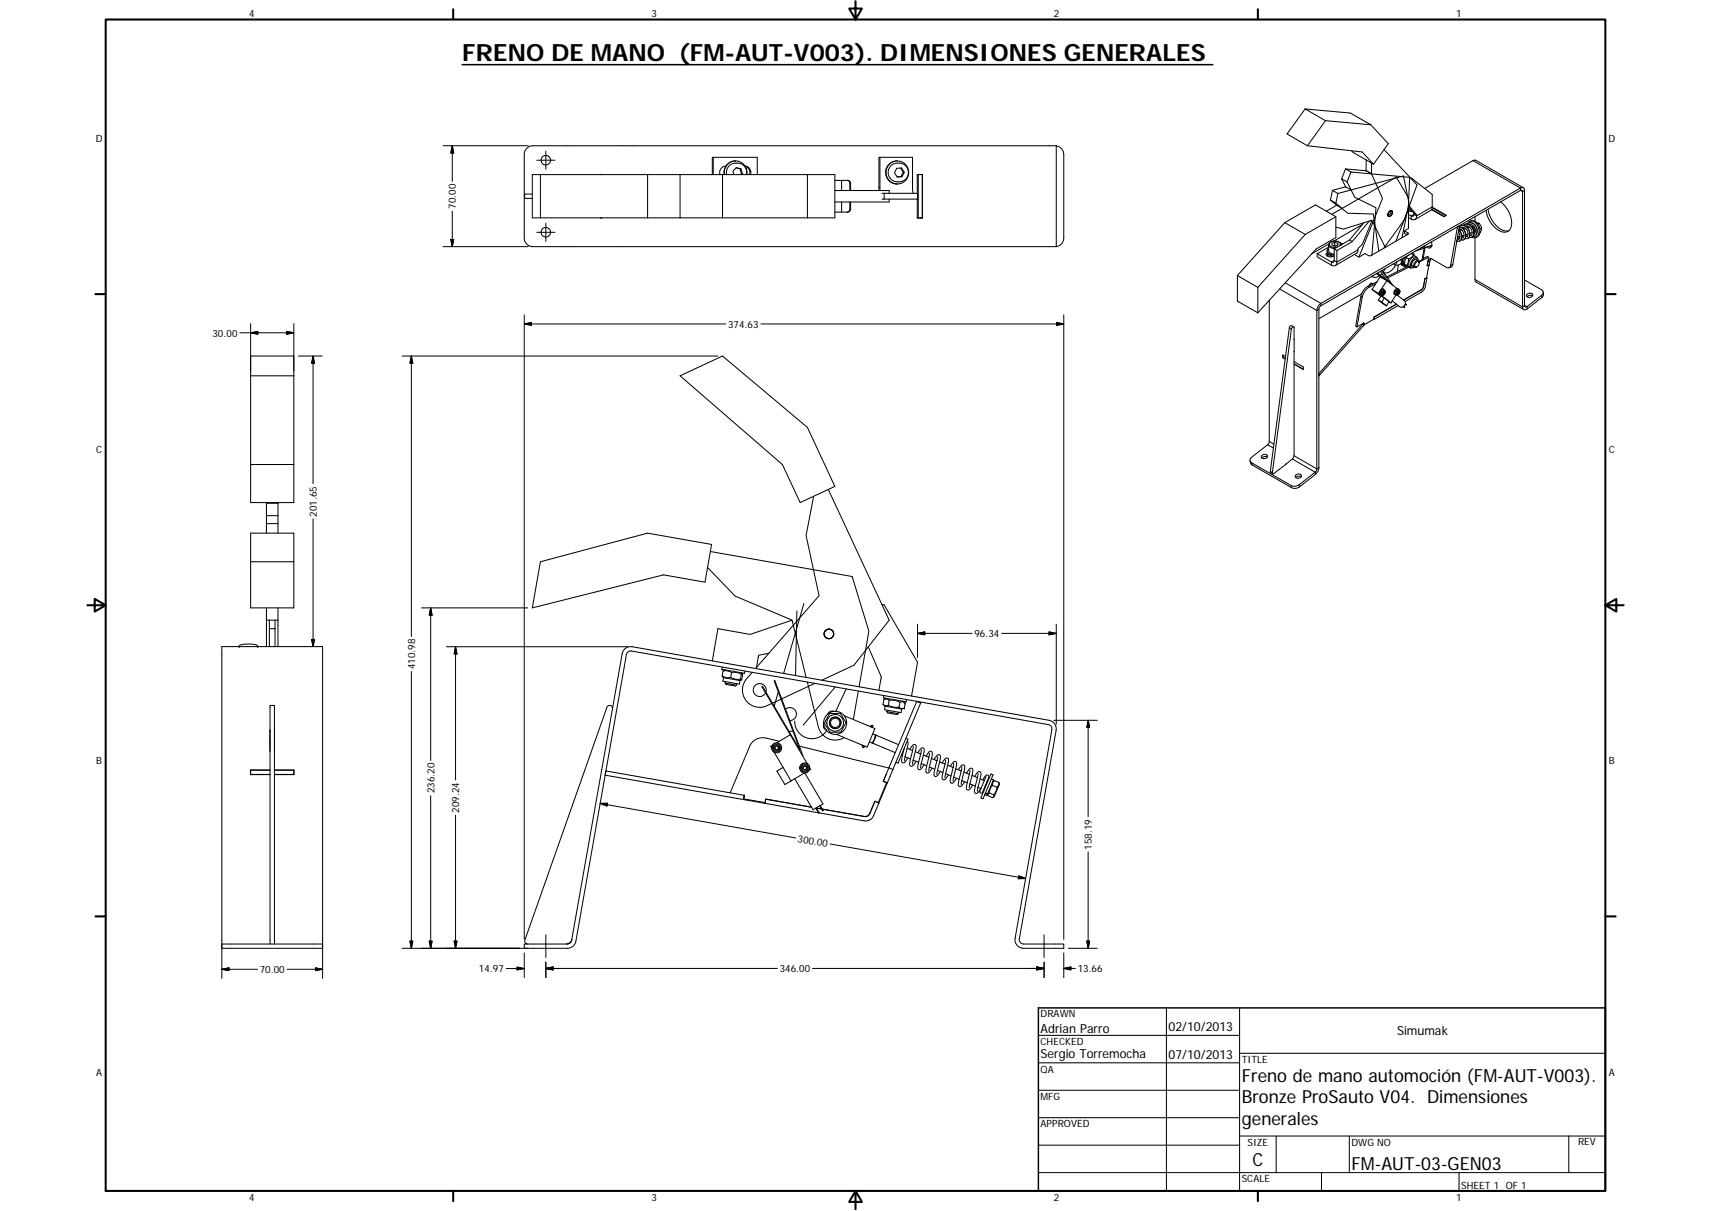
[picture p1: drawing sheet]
<svg xmlns="http://www.w3.org/2000/svg" width="594mm" height="420mm" viewBox="0 0 594 420" stroke-linecap="round" stroke-linejoin="round" font-family="sans-serif">
<g fill="none" stroke="#000" stroke-width=".36">
<path d="M453.2 37.8l-6.3 8.7 7.1 4.1M453.2 37.8l7 4.1M453.2 37.8l15.7 1.4 7 4.1M247.6 54.6h-.3v6M247.6 54.6v6M247.6 54.6h15.3v6M252 57.6a2.21 2.21 0 0 0-2 3M255.4 55.8a4 4 0 0 0-4 4.8M255.6 58.3l1.4 .3M257 58.6h.3M257 58.6l.5 1.6M258.7 57.6a2.27 2.27 0 0 1 1.9 3"/>
<path d="M258.8 57.7a2.28 2.28 0 0 1 1.5 2.9M305.5 54.6h11.3v10.8l.4 1.7M305.5 54.6h-.3v11.5M305.5 54.6l.1 11.5M309.2 57.6a3.5 3.5 0 0 1 4.4-.7 3.5 3.5 0 0 1 1.6 4.2 3.5 3.5 0 0 1-4.2 1.9 3.5 3.5 0 0 1-2.6-3.8zM311.3 58.4l1.7-.1 1 1.5-.8 1.5-1.7 .1-.9-1.5zM311.6 55.8a4 4 0 0 0-4.1 4 4 4 0 0 0 4.1 4M312.7 58.3l.9 1.5M313.6 59.8h.4M313.6 59.8l-.7 1.5M366.7 50.6h-181.7a3 3 0 0 0-3 3v29a3 3 0 0 0 3 3h181.7M366.7 50.6v35"/>
<path d="M366.7 50.6a2.96 2.96 0 0 1 2.7 3v29a2.98 2.98 0 0 1-2.7 3M454 50.6l19 2.1 3.9 4.3M460.2 41.9l15.7 1.4M460.2 41.9l-6.2 8.7M467.2 58.6l-1.4 3.4M467.2 58.6l7.1 .6M467.2 58.6l1.9 1.1M469.1 59.7l20.4 1.8-.5 11.1-4.4 11.1M469.1 59.7l-1.4 3.4M469.3 52.3l.5 .6 7.1 4.1M474.3 59.2l1.9 1.1M474.4 55.5l-.1 3.7"/>
<path d="M475.9 43.3l6.1 6.5-5.1 7.2M476.2 56.6v3.7M480.6 51.9l11.4 12.3-4.4 12.1-7.1 9.8M182.2 68.8h.1M182.2 68.8h2.6M184.8 67.3h-2.6v1.5M184.8 60.6h105.1v15h-105.1zM187.6 60.6v15M208.6 60.6h.3M208.6 75.6h.3M224.8 60.6v15M236.1 60.6v15"/>
<path d="M250.9 60.6v15M251.6 60.6a4 4 0 0 1 3.8-4.8 4 4 0 0 1 3.9 4.8M252.3 60.6a3.5 3.5 0 0 1 3.5-4 3.5 3.5 0 0 1 3.4 4M257.5 60.2l-.4 .4M257.5 60.2h.3M257.8 60.2l-.5-1.6-1.7-.4-1.1 1.2 .3 1.2M257.8 60.2l-.3 .4M280.3 60.6v15M289.9 62.6h4.4l.7 .2 .3 .6v2.7M289.9 66.1h18.8v1M292.2 62.6v3.5M292.2 70.1v3.5"/>
<path d="M294.1 62.6l.6 .2 .4 .6v2.7M295.1 70.1v2.7l-.4 .6-.6 .2M295.3 70.1v2.7l-.5 .7-4.9 .1M306.2 67.1h12.4v2h-12.4M307 67.1v2M308.7 69.1v1h-18.8M312.9 61.3h.3M312.9 61.3l-1.4 .1M318.5 60.6h.3v15h-.3M318.5 67.1v-6.6h1.8v15.1h-1.8v-6.5M318.8 60.6h1.4v15h-1.4M319.7 60.5v.1"/>
<path d="M319.7 75.6h.1M320 60.5v.1M320 75.6h.1M446.1 77.2l-16.5 18.4M446.1 77.2l7.1 4.1M462 69.4l2.1 1.8-3.6 2.1M462 69.4l1.8 1.1M462.4 74.4l22.4-13 4.2 7.2v10.7M462.6 66l-.6 3.4M462.6 66l1.9 1.1M463.8 75.2l-7.1-4.1-10.6 6.1M463.8 78.8l2.7 .7 9.8-3.1 4.7 9.4"/>
<path d="M463.8 75.2v7.2l-6.9 4-20.2 22.1M463.8 75.2l-10.6 6.1M463.8 70.5l4.1 3.5 9 .3 1.8 12.8M464.5 67.1l22.8-6.1 1.9 9.5-2.4 12M464.5 67.1l-.7 3.4M465.8 62l1.4 2.8-4.6 1.2M465.8 62l1.9 1.1M467.7 63.1l2.7 5.3 7.4 3.7-1.5 16.4M473 77.9l-9.9 5.7M473.5 77.3l-4.9 6-5.4 3.1M475.4 76.7l-5.9 7.1-5.3 3.1M476.2 60.3l3.8 8.6-8.2 20.3"/>
<path d="M482.4 73.5a.64 .64 0 0 1 .9-.3 .64 .64 0 0 1 0 1 .74 .74 0 0 1-.5 .8 .74 .74 0 0 1-.9-.5zM482.4 73.4a.63 .63 0 0 1 1-.1 .63 .63 0 0 1-.1 1 .72 .72 0 0 1-.6 .8 .72 .72 0 0 1-.8-.6zM482.4 73.4a.64 .64 0 0 1 1-.1 .64 .64 0 0 1-.1 1 .75 .75 0 0 1-.5 .8 .75 .75 0 0 1-.9-.4zM482.9 73.1l-.2 1-.8 .7M489 73.2l1.4 .2M489 72.8l1 .2M489 72.4l.8 .2M489.2 71.9l1.7 2.1M489.3 71.5l2.6 3M489.5 61.5l.8 .5M490.3 62l7 5.5v4.6l-.3 .6-5.7 3.5M490.3 62l-.2 .1"/>
<path d="M490.9 74v.4a.57 .57 0 0 1-.2 .6 .57 .57 0 0 1-.7-.1l-1-.5M490.9 74l1 .5M491.9 74.5a1.23 1.23 0 0 1-.4 1.5 1.23 1.23 0 0 1-1.5 0l-1-.5M497.1 72.6l4.4 2.5M497.3 72.1l4.7 2.7M497.3 71.9l4.9 2.8-.9 .5-4.2-2.5M506.5 79.7a2.43 2.43 0 0 1 .3 4h-.9M506.6 78.4l.1 .1M506.6 79.3a2.17 2.17 0 0 1 1.3 3.3h-.3M506.7 78.6a3 3 0 0 1 2 4.1M506.7 78.5l-2.3 13.3-.5 .8-.9 .3M506.7 78.5l-.7 .2-2.3 13.3a.92 .92 0 0 1-1.4 .8l-5.1-2.9a.91 .91 0 0 0-1.4 .8l-.3 1.5"/>
<path d="M506.7 78.5a2.68 2.68 0 0 1 2.9 .6 2.68 2.68 0 0 1 .7 2.8 1.2 1.2 0 0 1-1.6 .9M506.9 79.4l-.2 .4M507.3 79.6v.2M507.4 78.9a2.05 2.05 0 0 1 2 1 2.05 2.05 0 0 1-.2 2.3l-.2-.1M507.5 79.8l-.7 .2M507.5 78.9v.1M508 78.2a2.62 2.62 0 0 1 3 .3 2.62 2.62 0 0 1 .7 2.9 1.17 1.17 0 0 1-1.6 .9M508.3 78.9l-.2 .5M508.7 79.2v.2M508.8 78.4a2.12 2.12 0 0 1 2 1.1 2.12 2.12 0 0 1-.1 2.2h-.3M508.9 79.3l-.7 .2M508.9 78.4v.1"/>
<path d="M509.7 78.5l-.2 .4M510.2 78a2.01 2.01 0 0 1 1.9 1.2 2.01 2.01 0 0 1-.4 2.2M510.3 78.9l-.7 .2M510.5 76.7a3 3 0 0 1 3.4 3.9 1.88 1.88 0 0 1-1.6 1.8M510.9 78.6a1.14 1.14 0 0 1 1.1 .7 1.14 1.14 0 0 1-.2 1.2M511.2 78.5l-.1 .2M511.4 78.6v.1M511.5 78.6v.1M511.6 78.7h-.6a1.17 1.17 0 0 1 .8 1.6M512.1 75.2v1.6M512.9 77.4l.7 .1M513.6 77.5l.8 1.6"/>
<path d="M513.6 77.5l-.5 .1M513.8 79.3l.6-.2-.6 1.7M516.7 72.6a9 9 0 0 0 6.1 7.5l1.1-.1M521.1 70.1a8.9 8.9 0 0 1 3.4 9.1 2.76 2.76 0 0 1-4.5 .5 10.4 10.4 0 0 1-4-6.7M528.9 65.2l-16.8-9.7-17.4 9.9M429.6 95.6v8.9l7.1 4M429.6 95.6l7.1 4.1M436.7 99.7v8.8M453.2 81.3l-16.5 18.4M460.8 87a1.96 1.96 0 0 0 2.4 1.9M460.9 87.7a.83 .83 0 0 0-.3 1 .83 .83 0 0 0 1 .4l1.4-.2M461.3 86a1.24 1.24 0 0 0-.4 1.4 1.24 1.24 0 0 0 1.2 .9l1.1 .2"/>
<path d="M461.3 85.7l-4 2.3M461.4 84.6l-6 3.5M461.5 88.4l-.7 .4M462 88.6l.4 .5M462.1 88.7v.2M462.5 84.5l.9-.4 1 .3 .1 .7-1 .3-1-.3zM463.2 86.4v4a.58 .58 0 0 1-.2 .6 .58 .58 0 0 1-.7-.1l-5-2.9M463.2 86.4l1 .5M463.4 85.2l.4 .1M463.4 85.2l-.2 .1M463.4 84.1v1.1M464.2 86.9v4a1.16 1.16 0 0 1-.6 1.2 1.16 1.16 0 0 1-1.3-.1l-5-2.9v-1.1"/>
<path d="M464.4 84.4v.7M465.2 84.2l.9 .5M465.6 85h.1M465.6 85a2.41 2.41 0 0 0-2.1-1.4 2.41 2.41 0 0 0-2.2 1.4v2a1.73 1.73 0 0 0 1.9 1.2M468.6 83.3l.9 .5M473.1 84.7l-1.6 1.6-.4 1.5-7.5 4.3M476.3 95.9l.4 .2M476.6 98.5a.82 .82 0 0 0-1.2 .6M477.6 98.5l-2.5 1.3a5.7 5.7 0 0 0-2.1 3.3l-1.8 10.3 2.3-1.3M478 94.9l1.8 1.5M478.1 97.8l-3.7 1.9-1.1 1.2-.6 1.2-2 11.1 .5 .2M478.1 94.8l2.8 2.2"/>
<path d="M478.9 95.7a2 2 0 0 1-2.5 .1M479.2 94.2l2.2 3M479.7 93.9l3.3 4.5-4.7-3.7M479.8 96.4l1.1 .6M479.8 96.4l-.6-.4-2.8 4.4M479.8 95l-.6 .5M479.9 93.8l3.7 5.1M480.8 96.4l-.2 .1M480.9 93.2l-.6 1.2M480.9 97l.6 .4M481.1 96.8h-.1M481.5 97.4l-2 3"/>
<path d="M481.5 97.4l3.6 2.7M485 90.8a4.5 4.5 0 0 1-4.4 3.8h-.2M485.5 91.9l-.3 2.3M486.3 90.1l.4 .3M486.5 91.5a1.95 1.95 0 0 1-2.7 0M486.8 89.9l-.3 1.8 .7 .5M487 91.6a.45 .45 0 0 0 0 .5 .45 .45 0 0 0 .5 .1M487 91.5v.1M487.2 89.6a1.92 1.92 0 0 0 .7 2.8M487.6 80.1l1.3 .8v.3l-13 7.5h-.6l-1.3-.7M487.6 80.9l1 .6M487.7 91.7l.8 .4"/>
<path d="M487.7 91.7l2 1.3M487.9 89.2a2.27 2.27 0 0 0 .1 3.3h.8M488.2 89.4l.9 .5M488.2 89.4l-.5 2.3M488.5 92.5l-7 3.6M488.5 92.1l1.2 .9M489.1 89.9l-.6 2.2M489.2 88.5l-1 .9M489.2 92.7l-7.4 3.7M490 88l.8 .5M490 92.8l-.3 .2M490.5 87.8l.5 .8"/>
<path d="M490.6 90a.96 .96 0 0 1 1.1-.6 .96 .96 0 0 1 .7 1l-.7-.4a1.52 1.52 0 0 0-1.3 2.4l.7 .4a.95 .95 0 0 1-1.2-.1 .95 .95 0 0 1-.1-1.3zM490.8 88.5l-1.7 1.4M490.8 88.5l1.2 1M491.8 90.9a.6 .6 0 0 1 .9 .1 .6 .6 0 0 1-.1 .8 .7 .7 0 0 1-.6 .9 .7 .7 0 0 1-.8-.6zM492.1 89.5a1.91 1.91 0 0 0-2.9 1.7v1l.9 .7M492.7 91.3a.71 .71 0 0 0-.5-.9 .71 .71 0 0 0-.8 .5 1.1 1.1 0 0 0 0 1.9l.6-.2M494.1 85.6v.2l-.9 .3M494.5 85.4l.3 .2-.2 .5-3 1M494.8 96.6l-.6 3.1-.3 .6-6.5 3.8 6.3-3.8 .6-1zM495.4 96.4v.1M495.4 96.5l-.7 .1M495.4 96.5l-.5 2.8a2.98 2.98 0 0 1-1.3 2l-5.7 3.3"/>
<path d="M496.1 85.5l.7 .4M496.1 89.3l-3.4 1.6M496.1 89.3l-.5-.3-1.4 .7M496.1 89.3l-.6 2.9M496.1 92h.1M496.1 92l-.6 .2M496.1 92l-.8 4.5-.5 .1M496.8 89.7l-.6 2.2-.7 .3M497 83.9a1.22 1.22 0 0 1 .1 1.6 1.22 1.22 0 0 1-1.5 .4l-.2-.2M497.1 85.2l-.4 .1M497.1 85.2l-2.3 .6-.7 4.2-1.5 .6M506.2 81.9v1.1l-.4 .8"/>
<path d="M506.3 82.2l.4 .6M506.4 80.5l.5 1.8-.2 .6-.5 .1M506.9 82l-.7 .3M507.7 81.8l.4 .6M508.3 81.6l-.7 .2M508.7 82.7l-.5 .5h-.9M509.1 81.3l.4 .6M509.7 81.1l-.7 .3M511.1 80.7l-.7 .2M511.5 81.9a1.28 1.28 0 0 0 1.4-1.7 2.34 2.34 0 0 0-.9-2.4 2.34 2.34 0 0 0-2.5-.1 1.8 1.8 0 0 1 1.7-1.1 1.8 1.8 0 0 1 1.6 1.3 2.89 2.89 0 0 1-.9 4.6l-.9-.2M511.8 80.5h.1M511.9 80.3h.1"/>
<path d="M512 80.2v.1M512.1 80.2l-.3 .2M512.1 82.5l.2 15.1 16.8 9.8M529.3 97.1l5.9 3.4a1.07 1.07 0 0 1 .1 1.9l-5.1 4a.47 .47 0 0 1-.6 .2 .47 .47 0 0 1-.3-.5v-40a.85 .85 0 0 0-.4-.9 .85 .85 0 0 0-1 .1l-69.2 40a3.1 3.1 0 0 0-1.5 2.4v55.2l-.6 .9-5.5 4.4a2.7 2.7 0 0 1-2.8 .2l-13.7-7.8a1.08 1.08 0 0 1 0-1.9l5.5-4.4 .6-.9v-49.3M449.2 113.4l-.9-.4-.6 .7-6.6 49.9v.3l.8 .5M449.3 117.8v-4.3a.57 .57 0 0 0-.7 0 .57 .57 0 0 0-.2 .7l-6.6 50.1 .4 .1 2-1.5M449.3 117.8v4.1M449.3 117.8h.1M472.8 102l-14.9 8.6M473.5 112.1v.8M473.5 112.1l-15.6 17.5M473.5 112.9l-15.6 17.5"/>
<path d="M473.5 112.7v.1M476.4 100.4l2.3 1.4M476.4 100.4l3 2.4M477 110.8h.1M477.1 110l7.8-4.5-7.8 4.5v.8M477.1 110.7l-3.6 2.1M478.6 104.1l2.8 2M478.6 104.1l1.2 .7M478.7 101.8l.2 .1M478.9 101.5l-.2 .3M479.2 102l.3 .2M479.2 102l.5 .4"/>
<path d="M479.4 101l.4 .2M479.4 101l-.2 1M479.5 102.2l.5 .4M479.5 102.4l3.5 2.7M479.7 102.4l.3 .2M479.8 104.8l1.6 1.3M479.8 101.2l-.3 1M480.1 101.3a.49 .49 0 0 1 .8-.1 .49 .49 0 0 1-.2 .8 .48 .48 0 0 1-.8 .3 .48 .48 0 0 1 .1-.8zM480.3 101.4l.1-.1a.36 .36 0 0 1 .2 .5 .36 .36 0 0 1-.6 0zM480.3 101.4l.1-.1a.29 .29 0 0 1 .2 .5 .29 .29 0 0 1-.5 0zM480.4 102h.1M480.4 100.4a1.24 1.24 0 0 0-1.3 .6 1.24 1.24 0 0 0 .1 1.4"/>
<path d="M480.5 100.6l-.3-.1-.8 .5M480.5 100.6a1.09 1.09 0 0 1 .4 1.2 1.09 1.09 0 0 1-.9 .8M480.5 100.6l-.7 .6M480.6 100.7a.73 .73 0 0 0-.8-.4 .73 .73 0 0 0-.6 .7 .73 .73 0 0 0-.3 .9 .73 .73 0 0 0 .8 .5M480.6 103.4l-1.1-.7-.9 1.4M480.6 103.4l-.8 1.4M480.6 103.4l1.7 1.3M480.7 101.5h.1M482.3 104.7l-.9 1.4M482.3 104.7l.7 .4M484.3 101.9l.5 .4M484.3 101.9l.3 .2"/>
<path d="M484.6 100.9l-.3 1M484.6 100.9l.3 .2M484.6 102.1l.5 .3M484.8 102.3l.3 .1M484.8 102.2l-1.8 2.9M484.9 101.1l-.3 1M485.2 102.4l2.4 1.9a1.36 1.36 0 0 1 .1 1.7 1.36 1.36 0 0 1-1.7 .4l-2.6-2M485.2 101.2a.45 .45 0 0 1 .7-.2 .45 .45 0 0 1 0 .7 .55 .55 0 0 1-.5 .6 .55 .55 0 0 1-.6-.5 .55 .55 0 0 1 .4-.6zM485.4 101.2l.2-.1a.39 .39 0 0 1 .2 .6 .39 .39 0 0 1-.7 0zM485.5 106l-8.4 4.8M485.5 101.9h.1M485.5 100.2a1.26 1.26 0 0 0-1.3 .6 1.26 1.26 0 0 0 .1 1.4"/>
<path d="M485.6 100.5l.1 .1M485.6 100.5l-.7 .6M485.6 100.5l-.3-.2-.7 .6M485.7 100.6a1.1 1.1 0 0 1-.6 1.8M485.7 100.6a.73 .73 0 0 0-.8-.4 .73 .73 0 0 0-.6 .7 .73 .73 0 0 0-.3 .8 .73 .73 0 0 0 .8 .5M485.8 101.3v.1M487.2 106.4l.5 .3M487.3 106.4l.4 .3M487.4 106.3l.3 .4M487.9 105.6l.3 .2M487.9 105.5l.3 .3M487.9 105.4l.3 .4"/>
<path d="M530.2 102.2a1.05 1.05 0 0 1 1.1-.5 1.05 1.05 0 0 1 .8 .9 1.12 1.12 0 0 1-1.1 .6 1.12 1.12 0 0 1-1-.8zM532.1 102.7a1.38 1.38 0 0 0-1.9 .3M535.8 101.3l.1 1.1-.5 .8-5.1 3.9a.91 .91 0 0 1-1.1 .4 .91 .91 0 0 1-.5-1v-40l-.5-.5-69.7 40.2-.6 .9v55.2a3.2 3.2 0 0 1-1.1 2.3l-5.6 4.3a2.72 2.72 0 0 1-2.8 .3l-13.7-7.9-.5-.6-.2-.9M87 123.5h15v50.9h-15zM87 130.4h15M236.1 130.4l14.8-6.9 29.4 24.8 9.6 20.5-12.1 5.6-6.2-13.2zM445.4 124.1l.9 .4M445.5 124l.8 .5M445.5 123.2v.8M445.5 124l-.1 .1M446.4 123.7l-1-.5v.9M449.3 121.9v36l-.4 1.2-2.4 1.9"/>
<path d="M449.3 125.5l3.2 1.8v.9l-3.2-1.9M449.3 126.2l3.2 1.9M449.3 121.9h.1M438 158.1a1.07 1.07 0 0 1 1.2-.5 1.07 1.07 0 0 1 .8 1 1.12 1.12 0 0 1-1.1 .5 1.12 1.12 0 0 1-.9-.8zM440 158.6a1.36 1.36 0 0 0-1.9 .3M87 161.2h15M92.5 174.4v10.6M92.5 178.9h4M92.5 174.6h4M96.5 174.4v10.6M282.5 172.2l-2.6 13.6 4.5 20.9-22.1 25.2M287.6 169.8l21.1 45.4-12.2 15.6-11.2 5.2"/>
<path d="M444.2 162.9h.1M446.5 161h.1M446.5 161l-2.4 1.9M449.8 164.9a1.06 1.06 0 0 1 1.2-.5 1.06 1.06 0 0 1 .8 1 1.12 1.12 0 0 1-1.1 .6 1.12 1.12 0 0 1-1-.9zM451.8 165.4a1.42 1.42 0 0 0-1.9 .3M87 185h15v25.9h-15zM87 194.9h15M92.5 181.7h4M187.6 194.9l37.2-9.9 22.3 3.9-2.3 13.1-14.4-2.5-45.6 11.4zM245.7 196.9l9.6 9.9 19.7 8.4 4.9 19.8M246.6 191.3l49.3 8.7 5.8 19-3.4 19.3M92.5 215.2h4"/>
<path d="M92.5 210.9v13.4M93.5 218.1h2M93.5 215.2v9.1M95.5 215.2v9.1M96.5 210.9v13.4M275 215.2l-14.5 4.9-11.2-2-2 11.2M276.7 212l-.5 22.4M279.1 209.4l-7 24.3M306.2 209.7l.8 .2 11.6 19.9-2.1 11.7M83 224.3a3.2 3.2 0 0 1 3.3-.8 3.1 3.1 0 0 1 3.2 .8M217 225.1l1-.6 1.5-.1 144.8 25.5a3 3 0 0 1 2.4 3.5l-12.8 72.4a1.55 1.55 0 0 0 1.5 1.7h14v1.5h-14a2.97 2.97 0 0 1-2.9-3.5l12.7-72.4a1.51 1.51 0 0 0-1.2-1.7l-144.8-25.5a1.5 1.5 0 0 0-1.7 1.2l-17.5 99.4a2.97 2.97 0 0 1-3 2.5h-15v-1.5h15l.8-.2 .6-.7 17.6-99.8zM250.8 234.5l.4 .6"/>
<path d="M250.8 234.5l1.4 .6h1.5M250.8 231.4l-.2 .8 2.6 .5 5.3 .9 .1-.8M251.1 232.8l-.3 1.7M251.1 232.8h1.5l1.4 .5M251.2 235.1l5.7 1-.2 1.2-5.7-.9zM251.7 232.4l-.6 .4M251.8 237l3.9 .7M251.8 237l.3 .4 3.1 .6 .5-.3M251.9 236.5l-.1 .5M253.7 235.1l1.6 .5h1.8M254 233.3l2.2 .1 1.2 .5M254 233.3l-.3 1.8"/>
<path d="M255.8 237.2l-.1 .5M257.3 236l-.4 .1M257.4 233.4l.3 .3M257.4 233.9l-.3 1.7M257.4 233.9l.3-.2 .2 .3-.4 1.7-.2 .3-.2-.4M261.2 233.3l-1.9 2.2a6 6 0 0 0-.3 7.5 6 6 0 0 0 7.3 1.8l1.7-.7M267 226.6l-3.6 .8-.7 4.2M280.3 236.6l3.9 15.6a6 6 0 0 0 8.9 3.7M282.9 237.1l-11.5 5.4M290 238.3l-11.1 13.3M293.8 239l-3.6 7.8M298 239.8l-1.7 9.8"/>
<path d="M301.5 224.4l4.5 10.4-.8 4.7M93.7 253.5h.1M93.7 256.8h.1M93.7 256.3h.1M93.7 253.7h.1M93.8 258.1h-.1M93.8 253.3v7.4M93.8 257.5l-.1 .1M95.3 253.5h.1M95.3 258.1h.1M95.3 253.3v7.4M95.3 257.5v.1"/>
<path d="M95.3 256.8h.1M95.3 256.3h.1M95.3 253.7h.1M212.7 245.9a1 1 0 0 0-.8-1.1 1 1 0 0 0-1.2 .6l-28.5 80.8a1.03 1.03 0 0 0 1 1.3M265.9 240.1a2.25 2.25 0 0 0-2.3-3 2.25 2.25 0 0 0-1.6 3.5 2.25 2.25 0 0 0 3.8-.2M268.1 258.6l-.5 .3 .3 .5M268.9 258.1h.2a1.47 1.47 0 0 1 2 1.6 1.47 1.47 0 0 1-2.5 .8v-.2a1.44 1.44 0 0 1 .3-2.2zM270.2 240.1l-1.4 4.9M270.6 257.2l-4.6-1.1a4.9 4.9 0 0 0-5.7 2.9l-6.8 16.1M271.2 242.6l-3 1.4M272.7 246.1a2.26 2.26 0 0 1 3.7 .8 2.26 2.26 0 0 1-2.2 3.1M274.4 254.9l-9.8-16.6 .2-.1 13 22-9-23.9 .2-.1 9.7 26"/>
<path d="M274.4 254.9l5.8 10M274.4 254.9l-4.7 2.8M275.3 253.7h-1.3M275.9 250.2a6 6 0 0 0 4.3 5.9 6 6 0 0 0 6.8-2.6M276.9 258.7l.4 .1M277.6 258.9l31 7.6M286 251.2a1.53 1.53 0 0 0 .8 2.1M288 247.6l3.8-.1 1.2 1.9a1.44 1.44 0 0 1 .1 2.5l-1.1 2.1h-2.3a1.45 1.45 0 0 1-2.2-1.1l-1-1.5a1.34 1.34 0 0 1 .4-1.8zM289.5 246.8a1.52 1.52 0 0 0-2 .8M293.1 248.3l10.7 4.5-2.7 6.4-10.7-4.4M299.4 258.5l.2 .8M299.8 258.7l-.2 .6"/>
<path d="M300.2 258.8l-.3 .6-.3-.1M301.9 257.4l.8 .3M302.1 252l.6-.3 .4 .1-.2 .6M302.7 251.7l-.2 .5M303 254.6l.9 .4M303.1 257.9l7.7 3.2M303.6 256.5l-.5 1.4-.4-.2zM303.9 255l.3 .1-.6 1.4zM304.2 255.1l7.8 3.3M306.6 244.4l.7 .6M306.6 244.4l.9 .4 .9-.1M306.9 241.3l-.2 .8 7.7 1.4h.2l.2-.8"/>
<path d="M306.9 242.6l1-.1 .8 .5M306.9 242.6l-.3 1.8M307.3 245l-.2 1.2 4.4 .8 1.4 .2 .1-1.2M307.3 245l5.7 1M307.8 242.3l-.9 .3M307.9 246.9l.6 .5 2.9 .5 .5-.3M307.9 246.9l4 .7M308 246.4l-.1 .5M308.4 244.7l1.8 .6h1.9M308.7 243l1.5-.1 2.3 .7M308.7 243l-.3 1.7M312 247.1l-.1 .5"/>
<path d="M312.1 245.3l.9 .5 1-.1M312.5 243.6l.9-.1 .9 .4M312.5 243.6l-.4 1.7M313.5 243.3l.8 .6M313.9 259.7l-.3 1.5a4.3 4.3 0 0 0-.3 3.4l.9-.2 1-1.4M314 245.7l-1 .3M314.3 243.9l-.3 1.8M314.5 256.2l.7 .4-3.4 8.2-.7-.3M315 259.6l1.9 .7M315 257.2a6.2 6.2 0 0 1-.5 4.3l-.5 2.5M315.9 260l.7-1.1a.81 .81 0 0 1 1.1-.6 .81 .81 0 0 1 .3 1.3l-1.2 5.6M317.1 259l-.4 1.9a8.9 8.9 0 0 0-.7 4.8l.5 .2 .5-.3 1-1.5"/>
<path d="M319.7 243.9l-9.7 23.1M319.7 243.9l-1.4-.5-9.4 22.5-.3 .5 1.4 .6M319.8 243.6l-.1 .3M87 267.4h.1M87 267.5h.1M87 268.7h6.8M93.8 267.1h-6.8v1.7h6.8M93.8 267.2h-6.8v1.6M95.3 267.1h6.8v1.7h-6.8M95.3 267.2h6.7v1.6M95.3 268.7h6.7M102 267.4h.1"/>
<path d="M102 267.5h.1M258.1 277.4l7.5 1.3M258.2 277.2l7.4 1.3 .2-1.2M258.4 275.9l-.3 1.5M258.4 275.9h.1M258.4 275.9l-48-8.4-.3 1.4 48 8.5M265.6 278.7l18.6 3.3M265.8 277.3l16 2.8M265.9 277.3l-.3 1.4M268.8 261l5.9 9.9M271.9 266.3l-2.2 1.2 2.8 4.7 2.2-1.3M278.6 265.1h.2a1.46 1.46 0 0 1 2.1 1.6 1.46 1.46 0 0 1-2.5 .7l-.1-.1a1.47 1.47 0 0 1 .3-2.2z"/>
<path d="M279.3 268.2l-4.6 2.7M279.4 268.2l6.3 10.7-3.4 2-6.4-10.7M281.2 266.5l.3 .4-.5 .3M284.8 279.5l1 1.7-.2 .1-1-1.7M305.2 278.6l-1.4-.6-2 4.7-.4 .4-.8 .3-15-2.7M306.7 271l1.4 .6M308.1 271.6l-4.8 11.4a3.1 3.1 0 0 1-3.3 1.8l-15.6-2.8M308.6 266.4l-1.9 4.7 1.1 .5-2.8 6.9-1.2-.5-1.7 4a1.98 1.98 0 0 1-2.2 1.3M310 267l-1.9 4.6M313 262l.3 .2M314.3 262.6l1.8 .8M314.3 262.6l-.1 .1"/>
<path d="M317.1 263.7l1.9 .8M317.1 263.8l-.1 .1M317.8 260.8l1.9 .8M318.7 261.2l.7-1.1a.8 .8 0 0 1 1.2-.6 .8 .8 0 0 1 .3 1.3l-1.3 5.5M319 264.5l-.3 1.2a.82 .82 0 0 0 .3 1.3 .82 .82 0 0 0 1.1-.6l.8-1.1M319.7 261.5l-.1 .1M319.8 265l2 .7M319.9 260.2l-.9 4.3M320.6 262l1.9 .6M321.5 262.3l.7-1a.81 .81 0 0 1 1.2-.6 .81 .81 0 0 1 .3 1.2l-1.3 5.6M322.7 266.1l1.9 .8M322.7 261.3l-.4 2.4a7.6 7.6 0 0 0-.7 4.3l.9 .1 1.2-1.6"/>
<path d="M322.7 266.1v.1M323.4 263.2l1.9 .7M324.3 263.5l.7-1.1a.82 .82 0 0 1 1.2-.5 .82 .82 0 0 1 .3 1.2l-1.2 5.6M325.3 263.8l-.1 .1M325.5 267.3l1.9 .8M325.5 262.5l-.4 2.4a7.4 7.4 0 0 0-.7 4.3l.4 .2 .5-.1 1.2-1.6M325.6 267.3l-.1 .1M326.2 264.3l1.9 .7M327.1 264.7l.8-1.1a.81 .81 0 0 1 1.1-.5 .81 .81 0 0 1 .3 1.2l-1.2 5.6M328.3 268.4l1.9 .8M328.4 263.7l-.5 2.3a6.8 6.8 0 0 0-.6 4.4h.8l1.2-1.6M328.4 268.5l-.1 .1"/>
<path d="M329.1 265.5l1.9 .6M329.9 265.9l.8-1.1a.8 .8 0 0 1 1.1-.6 .8 .8 0 0 1 .3 1.3l-1.2 5.5M331.1 269.8l1.9 .6M331.2 264.9l-.4 1.9a9.5 9.5 0 0 0-.7 4.8l.7 .1 1.3-1.7M331.8 266.7l1.9 .8M332.8 267l.7-1a.82 .82 0 0 1 1.1-.6 .82 .82 0 0 1 .3 1.2l-1.2 5.6M333.7 267.4h.1M334 270.8l1.8 .8M334 270.8l-.1 .1M334 266l-.5 2.4a6.7 6.7 0 0 0-.5 4.4h.7l1.2-1.6M334.7 267.9l1.9 .6M335.6 268.2l.7-1.1a.82 .82 0 0 1 1.1-.5 .82 .82 0 0 1 .3 1.2l-1.2 5.6"/>
<path d="M336.7 272.1l1.9 .7M336.8 267.2l-.5 2.4a7.4 7.4 0 0 0-.6 4.3l.8 .1 1.2-1.6M337.5 269l1.9 .8M338.4 269.4l.7-1.1a.81 .81 0 0 1 1.1-.6 .81 .81 0 0 1 .4 1.3l-1.3 5.6M339.4 269.7l-.1 .1M339.6 273.2l1 .4M339.6 268.4l-.5 2.3a6.8 6.8 0 0 0-.5 4.5l.5 .1 .4-.3 1.1-1.4M339.6 273.2l-.1 .1M340.3 270.2l1.5 .6M341.6 273.9l.2 .1M342.1 275.4l.8 .1M342.1 275.2l.9 .1"/>
<path d="M342.3 269.4l-1.9 4.8a.59 .59 0 0 0 .1 1 .59 .59 0 0 0 .8-.7l.9-2.2a4.5 4.5 0 0 0 .9-3.3l-.4-.2-.3 .2-1.2 1.6M342.7 271.3l.2 .1M342.9 275.5l-.2 .5-.8-.3M343 275.3v.6M343 275.3l-.1 .2M343.5 275.1l-.4 .4v.6l1.5 .7 .5-.5-.1-.5M343.5 275.1l1.5 .7M344 268.6l.8 .2-3.5 8.4-.7-.4zM344.2 270.3l.7 .3-1.9 4.7M344.6 272.5l-.8 1.2-.3 1.4M344.6 272.5l1.6 .6M345.3 270.8l-.5 .6-.2 1.1"/>
<path d="M345.3 270.8l-.6 .5M345.3 270.8l1.5 .7M346.2 273.1l-.5 1.7-.7 1M346.8 271.5a7.6 7.6 0 0 1-1.3 4.1l-.7 1M346.8 271.5l-.1 .9-.5 .7M283.4 280.3l1.1 1.7-.2 .1-1.1-1.7M283.5 280.4l1.7 .2M77 327.5h35v1.5h-35zM77 327.5v-103.2h35v103.2M93.8 327.5v-82.7h1.5v82.7M198.6 325.9a2.08 2.08 0 0 1-2 1.6M360.5 359.2h69.9"/>
<path d="M405 349.7v63.5M430.4 349.7v63.5M360.5 368.7h69.9M360.5 378.3h69.9M430.4 365.4h127M360.5 387.8h69.9M360.5 397.3h69.9M430.4 394.1h127M443.1 394.1v12.7M468.5 394.1v12.7M544.7 394.1v12.7M360.5 406.8h196.9"/>
<path d="M458.8 406.8v6.4M506.6 406.8v6.4"/>
<circle cx="189.5" cy="55.6" r="1.66"/>
<circle cx="311.5" cy="59.8" r="4"/>
<circle cx="189.5" cy="80.6" r="1.66"/>
<circle cx="485.4" cy="101.5" r=".32"/>
<circle cx="287.8" cy="219.9" r="1.64"/>
<circle cx="287.8" cy="219.9" r="1.65"/>
<circle cx="287.8" cy="219.9" r="1.66"/>
<circle cx="269.6" cy="259.5" r=".74"/>
<circle cx="269.6" cy="259.5" r="1.12"/>
<circle cx="269.6" cy="259.5" r=".6"/>
<circle cx="269.7" cy="259.5" r="1.76"/>
<circle cx="290" cy="250.8" r="2"/>
<circle cx="290" cy="250.8" r="1.62"/>
<circle cx="290" cy="250.8" r="4"/>
<circle cx="290" cy="250.8" r="2.9"/>
<circle cx="279.4" cy="266.4" r=".75"/>
<circle cx="279.4" cy="266.4" r="1.13"/>
<circle cx="279.4" cy="266.4" r=".59"/>
<circle cx="279.4" cy="266.4" r="1.74"/>
</g>
<g fill="#000">
<circle cx="497.1" cy="85.2" r=".18"/>
<circle cx="473.5" cy="112.1" r=".18"/>
<circle cx="83" cy="224.3" r=".18"/>
<circle cx="89.5" cy="224.3" r=".18"/>
<circle cx="314" cy="245.7" r=".18"/>
<circle cx="314.3" cy="243.9" r=".18"/>
<circle cx="258.4" cy="275.9" r=".18"/>
</g>
<g fill="none" stroke="#000" stroke-width=".35">
<path d="M153.9 50.6h29.5M157 50.6v12.3M157 50.6l.5 2.5h-1zM186.3 55.6h6.4M189.5 52.4v6.4M474.3 59.2l1.9 1.1M511.4 55.7l16.5 9.6v.8l.8 .4 .6-.4M157 73.2v12.4M189.5 77.4v6.4M464.1 71.2l1.9 1.1M467.2 64.8l1.9 1.1M476.1 76.5l.1 .3"/>
<path d="M476.7 77.1l-.5-.3-3.1 7.9M489 79.3l-1.4 .8v.8M497.3 71.8l-5.4 3.1-1-.5-.9 .5v1.1M506.5 79.8a2.52 2.52 0 0 1 .2 3.9M506.7 78.6a2.78 2.78 0 0 1 1.4 4.6M507.3 78.2a2.79 2.79 0 0 1 2.6 1.5 2.79 2.79 0 0 1-.3 3l-.1 .1M508.7 77.8a2.78 2.78 0 0 1 2.6 1.5 2.78 2.78 0 0 1-.3 3l-.1 .1M510.1 77.3a2.64 2.64 0 0 1 2.6 1.8 2.64 2.64 0 0 1-.9 3M153.9 85.6h29.5M156.5 83.1h1l-.5 2.5zM186.3 80.6h6.4M446.3 98.1l12.4 7.2v.8"/>
<path d="M460.9 87.7v1M461.3 85a1.93 1.93 0 0 0 2.2 1.2M465.2 85.2a1.08 1.08 0 0 0-.1-1.1 1.08 1.08 0 0 0-1.1-.4 1.61 1.61 0 0 0-2.4 1.4 2.55 2.55 0 0 0 2.7 .6M465.6 85h.1M471.5 86.7l-7.3 4.2-1-.5-.9 .5v1.1M474 88l-2.2 1.2-1.5-.9M475 99.3l.4 .3M476.4 98.4a.85 .85 0 0 0-1 .7M486.5 91.3l.5 .3M488.8 80.8v.5M491.7 90a1.52 1.52 0 0 0-1.3 2.4M493.9 85.7v.2"/>
<path d="M494 85.9l.5 .2-.8 4.2M494.2 99.5h.1M496.5 90.5l-.7 .2M504.4 91.8l-.7 .2M506.1 82.3l-.3 1.4M512.1 97l16.6 9.5 .6-.4M83.2 115.5h18.8M87 115.5l2.5-.5v1zM87 112.3v16.5M99.5 115l2.5 .5-2.5 .5zM102 112.3v16.5M182 109.2v216.7"/>
<path d="M182 112.4l2.5-.5v1zM182 112.4h70M264.2 112.4h105.2M366.8 111.9l2.6 .5-2.6 .5zM369.4 109.2v216.7M444.3 100.3l12.9 7.4 .7-.4M447.7 113.7l.7 .5M472.5 102.9l.5 .2M480.7 101.5a.33 .33 0 0 0-.6 .1 .33 .33 0 0 0 .3 .4M485.8 101.3a.32 .32 0 0 0-.6 .1 .32 .32 0 0 0 .3 .5M493.5 100.5h.1M529.3 105.9l.9 .5 .1 .7"/>
<path d="M535.3 102.4l.1 .8M103.6 123.5h8.3M108.7 123.5v44.4M108.7 123.5l.5 2.5h-1zM139.7 123.5h109.6M142.8 123.5v97.3M142.8 123.5l.5 2.5h-1zM440.1 154.3l2 1.1M440.7 153.2l1.6 .9M448.7 159.3l7.9 4.5 .2 .8M449.3 158.1l7.9 4.6 .7-.4M434.6 160.6l.1 .7"/>
<path d="M441.1 163.6l.7 .4M448.3 168.4l.1 .8M451.1 168.2l.1 .7M108.7 180v44.3M146.4 210.9h36.8M149.5 210.9l.5 2.5h-1zM149.5 210.9v53M318.6 219.8l2.5-.6v1.1zM318.6 219.8h18.9M318.6 216.6v11.6M347.8 219.8h18.9M364.2 219.2l2.5 .6-2.5 .5z"/>
<path d="M366.7 216.6v34.7M108.2 221.8h1l-.5 2.5zM142.8 233v96M155 224.4h62.9M158.2 224.4v46.2M158.2 224.4l.5 2.5h-1zM365.9 249.9h15.1M377.8 249.9v33.5M377.8 249.9l.5 2.5h-.9zM149.5 276.1v52.9M208.4 278.7h2.5l-.1 1zM208.4 278.7l67.9 12"/>
<path d="M158.2 282.8v46.2M288.2 292.8l67.9 12M377.8 295.6v33.4M353.8 303.9l2.3 .9-2.5 .1zM77 336.3l2.5-.5v1zM77 327.9v11.6M89.4 336.3h-12.4M99.6 336.3h12.4M109.5 335.8l2.5 .5-2.5 .5zM112 327.9v11.6M139.7 329h43.7M142.3 326.5h1l-.5 2.5z"/>
<path d="M149 326.5h1l-.5 2.5zM157.7 326.5h1l-.5 2.5zM175.7 336h6.3M179.5 335.5l2.5 .5-2.5 .5zM182 330.6v8.6M189.5 333.8v5.4M189.5 336l2.5-.5v1zM189.5 336h80.4M189.5 324.4v7.8M282.1 336h80.4M360 335.5l2.5 .5-2.5 .5zM362.5 333.8v5.4"/>
<path d="M362.5 324.4v7.8M369.4 330.6v8.6M369.4 336l2.4-.5v1zM369.4 336h4M370.9 329h10.1M377.4 326.5h.9l-.5 2.5z"/>
</g>
<g fill="none" stroke="#000" stroke-width=".71">
<path d="M36.7 6.8h520.7v406.4h-520.7zM157.3 3.2v3.6M297 .4v6.4l-2.2-3.8h4.5l-2.3 3.8M436.7 3.2v3.6M33.1 102h3.6M557.4 102h3.6M30.3 210h6.4l-3.8-2.2v4.4l3.8-2.2M557.4 210l3.8 2.2v-4.4l-3.8 2.2h6.3M33.1 317.9h3.6M557.4 317.9h3.6M157.3 413.2v3.6M297 413.2l2.3 3.8h-4.5l2.2-3.8v6.3"/>
<path d="M436.7 413.2v3.6"/>
</g>
<path d="M360.5 349.7h196.9v63.5h-196.9z" fill="none" stroke="#000" stroke-width=".51"/>
<path d="M160.5 22.4h260.6" fill="none" stroke="#000" stroke-width=".53"/>
<g fill="#000" stroke="#000" stroke-width=".35">
<path d="M157 50.6l.5 2.5h-1zM156.5 83.1h1l-.5 2.5zM87 115.5l2.5-.5v1zM99.5 115l2.5 .5-2.5 .5zM182 112.4l2.5-.5v1zM366.8 111.9l2.6 .5-2.6 .5zM108.7 123.5l.5 2.5h-1zM142.8 123.5l.5 2.5h-1zM149.5 210.9l.5 2.5h-1zM318.6 219.8l2.5-.6v1.1zM108.2 221.8h1l-.5 2.5zM158.2 224.4l.5 2.5h-1z"/>
<path d="M364.2 219.2l2.5 .6-2.5 .5zM377.9 249.9l.4 2.5h-.9zM208.4 278.7h2.5l-.1 1zM353.8 303.9l2.3 .9-2.5 .1zM77 336.3l2.5-.5v1zM109.5 335.8l2.5 .5-2.5 .5zM142.3 326.5h1l-.5 2.5zM149 326.5h1l-.5 2.5zM157.7 326.5h1l-.5 2.5zM179.5 335.5l2.5 .5-2.5 .5zM189.5 336l2.5-.5v1zM360 335.5l2.5 .5-2.5 .5z"/>
<path d="M369.4 336l2.4-.5v1zM377.4 326.5h.9l-.4 2.5z"/>
</g>
<text font-size="8.2" x="160.5" y="21.1">FRENO DE MANO (FM-AUT-V003). DIMENSIONES GENERALES</text>
<g font-size="6.3">
<text x="431.1" y="375.3">Freno de mano automoción (FM-AUT-V003).</text>
<text x="431.1" y="382.8">Bronze ProSauto V04. Dimensiones</text>
<text x="431.1" y="390.3">generales</text>
<text x="434.8" y="404.7">C</text>
<text x="469.2" y="406">FM-AUT-03-GEN03</text>
</g>
<g font-size="4.4">
<text x="361.3" y="358.4">Adrian Parro</text>
<text x="405.8" y="357.8">02/10/2013</text>
<text x="485.1" y="359.2">Simumak</text>
<text x="361.3" y="367.1">Sergio Torremocha</text>
<text x="405.8" y="367.3">07/10/2013</text>
</g>
<g font-size="3.5">
<text x="86.6" y="5.8">4</text>
<text x="226.3" y="5.8">3</text>
<text x="365.9" y="5.8">2</text>
<text x="505.6" y="5.8">1</text>
<text x="33.2" y="49.4">D</text>
<text x="558.5" y="49.4">D</text>
<text x="158.3" y="72.5" transform="rotate(-90 158.3 72.5)">70.00</text>
<text x="252.8" y="113.7">374.63</text>
<text x="73.8" y="116.8">30.00</text>
<text x="33.4" y="157.3">C</text>
<text x="558.6" y="157.3">C</text>
<text x="110" y="179.2" transform="rotate(-90 110 179.2)">201.65</text>
<text x="338.3" y="221">96.34</text>
<text x="144.1" y="232.2" transform="rotate(-90 144.1 232.2)">410.98</text>
<text x="33.4" y="265.2">B</text>
<text x="558.6" y="265.2">B</text>
<text x="150.8" y="275.3" transform="rotate(-90 150.8 275.3)">236.20</text>
<text x="159.5" y="282" transform="rotate(-90 159.5 282)">209.24</text>
<text x="276.8" y="292.1" transform="rotate(10 276.8 292.1)">300.00</text>
<text x="379.1" y="294.8" transform="rotate(-90 379.1 294.8)">158.19</text>
<text x="90.2" y="337.5">70.00</text>
<text x="166.3" y="337.3">14.97</text>
<text x="270.7" y="337.2">346.00</text>
<text x="374.2" y="337.2">13.66</text>
<text x="361.3" y="353">DRAWN</text>
<text x="361.3" y="362.5">CHECKED</text>
<text x="431.1" y="368.7">TITLE</text>
<text x="33.4" y="373.2">A</text>
<text x="361.3" y="372.1">QA</text>
<text x="558.6" y="373.2">A</text>
<text x="361.3" y="381.6">MFG</text>
<text x="361.3" y="391.2">APPROVED</text>
<text x="433.2" y="397.5">SIZE</text>
<text x="469.2" y="397.5">DWG NO</text>
<text x="547.9" y="397.4">REV</text>
<text x="431.1" y="410.2">SCALE</text>
<text x="507.3" y="412.4">SHEET 1 OF 1</text>
<text x="86.6" y="416.7">4</text>
<text x="226.3" y="416.7">3</text>
<text x="365.9" y="416.7">2</text>
<text x="505.6" y="416.7">1</text>
</g>
</svg>
